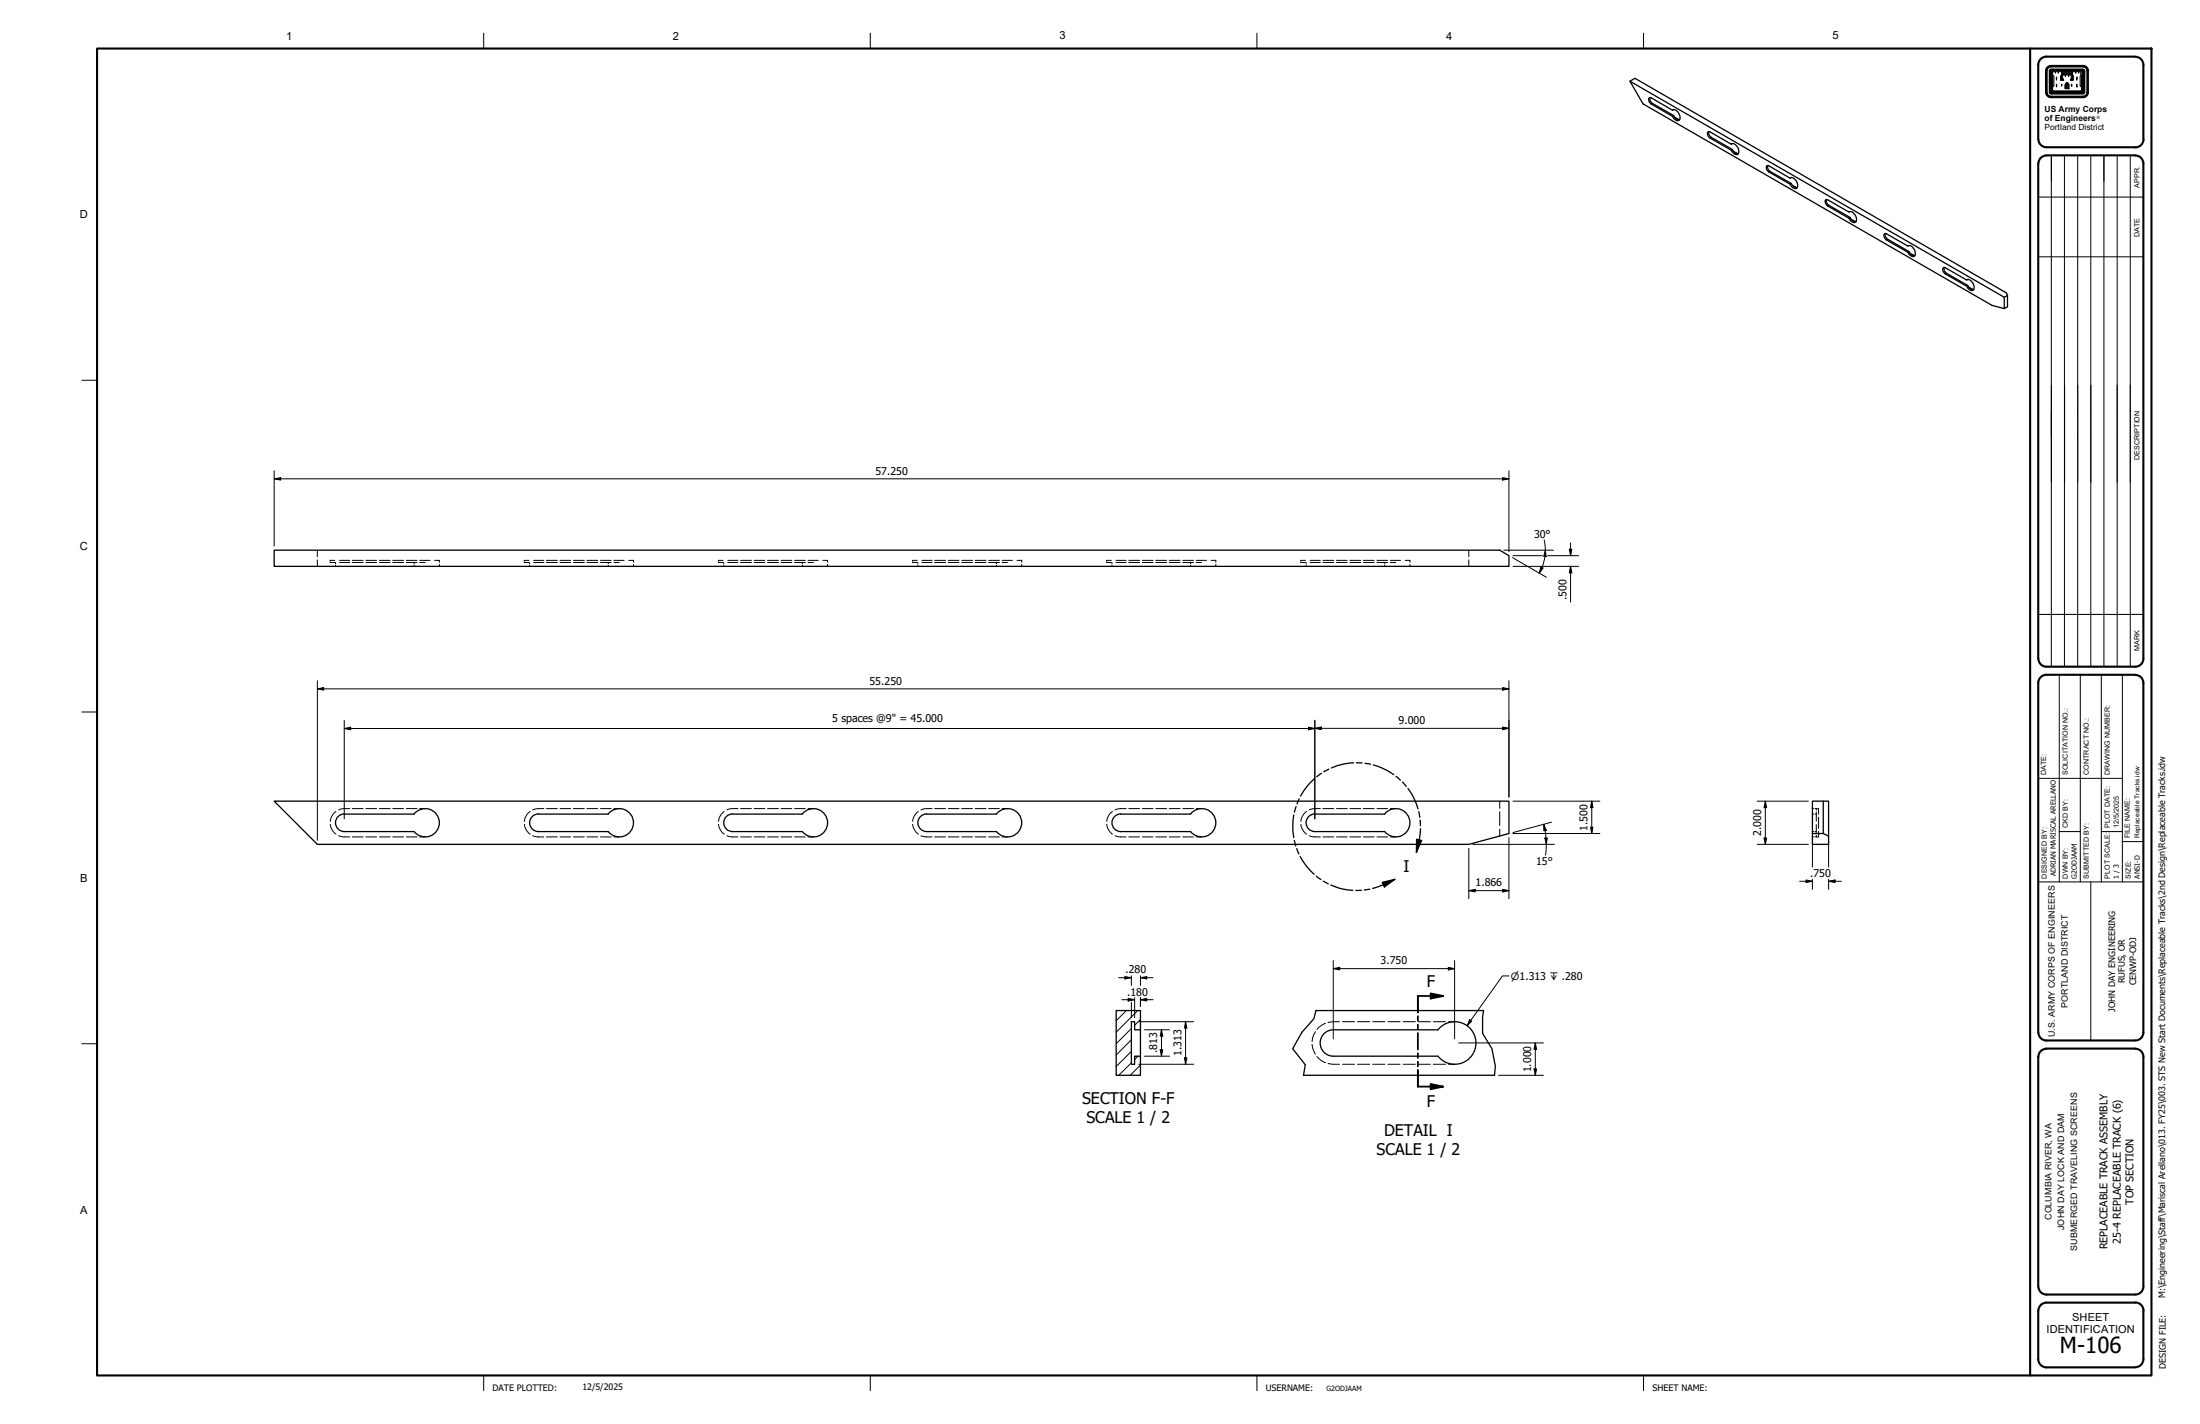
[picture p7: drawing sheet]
<svg xmlns="http://www.w3.org/2000/svg" width="864mm" height="559mm" viewBox="0 0 864 559" stroke-linecap="round" stroke-linejoin="round" font-family="sans-serif">
<!-- layer: Hatch (ANSI) -->
<path d="M442.2 396.6l-4.1 4M446.6 396.6l-8.5 8.5M444.1 417.1l-4.9 4.9M444.1 412.6l-6 5.9M444.1 408.1l-6 5.9M444.1 403.6l-6 6M446.7 414.5l-1.3 1.3M447.7 418l-4 4M447.7 400l-2.3 2.3" fill="none" stroke="#000" stroke-width=".39"/>
<!-- layer: Hidden (ANSI) -->
<g fill="none" stroke="#000" stroke-width=".39">
<path d="M124.6 215.9v2.5M124.6 219.7v2.5M131.4 219.9h-1.8v.3M133.3 219.9h4M138.3 219.9h4.3M143.6 219.9h4.2M148.9 219.9h4.3M154.2 219.9h4.2M159.5 219.9h4.2M164.8 219.9h4M170.6 219.9h1.9v.8M207.6 219.9h-1.8v.3"/>
<path d="M209.5 219.9h4M214.5 219.9h4.3M219.8 219.9h4.2M225.1 219.9h4.3M230.4 219.9h4.2M235.7 219.9h4.2M241 219.9h4M246.8 219.9h1.9v.8M283.8 219.9h-1.8v.3M285.7 219.9h4M290.7 219.9h4.3M296 219.9h4.2"/>
<path d="M301.3 219.9h4.3M306.6 219.9h4.2M311.9 219.9h4.2M317.2 219.9h4M323 219.9h1.9v.8M360 219.9h-1.8v.3M361.9 219.9h4M366.9 219.9h4.3M372.2 219.9h4.2M377.5 219.9h4.3M382.8 219.9h4.2M388.1 219.9h4.2"/>
<path d="M393.4 219.9h4M399.2 219.9h1.9v.8M436.2 219.9h-1.8v.3M438.1 219.9h4M443.1 219.9h4.3M448.4 219.9h4.2M453.7 219.9h4.3M459 219.9h4.2M464.3 219.9h4.2M469.6 219.9h4M475.4 219.9h1.9v.8M512.4 219.9h-1.8v.3"/>
<path d="M514.3 219.9h4M519.3 219.9h4.3M524.6 219.9h4.2M529.9 219.9h4.3M535.2 219.9h4.2M540.5 219.9h4.2M545.8 219.9h4M551.6 219.9h1.9v.8M576.6 215.9v2.5M576.6 219.7v2.5M129.6 220.5v.2h1.8M131.7 220.7v.5"/>
<path d="M131.7 221.7v.5M133.3 220.7h4M138.3 220.7h4.3M143.6 220.7h4.2M148.9 220.7h4.3M154.2 220.7h4.2M159.5 220.7h4.2M162.6 220.7v.5M162.6 221.7v.5M164.8 220.7h2.1M172.5 221.5v.7M205.8 220.5v.2h1.8"/>
<path d="M207.9 220.7v.5M207.9 221.7v.5M209.5 220.7h4M214.5 220.7h4.3M219.8 220.7h4.2M225.1 220.7h4.3M230.4 220.7h4.2M235.7 220.7h4.2M238.8 220.7v.5M238.8 221.7v.5M241 220.7h2.1M248.7 221.5v.7"/>
<path d="M282 220.5v.2h1.8M284.1 220.7v.5M284.1 221.7v.5M285.7 220.7h4M290.7 220.7h4.3M296 220.7h4.2M301.3 220.7h4.3M306.6 220.7h4.2M311.9 220.7h4.2M315 220.7v.5M315 221.7v.5M317.2 220.7h2.1"/>
<path d="M324.9 221.5v.7M358.2 220.5v.2h1.8M360.3 220.7v.5M360.3 221.7v.5M361.9 220.7h4M366.9 220.7h4.3M372.2 220.7h4.2M377.5 220.7h4.3M382.8 220.7h4.2M388.1 220.7h4.2M391.2 220.7v.5M391.2 221.7v.5"/>
<path d="M393.4 220.7h2.1M401.1 221.5v.7M434.4 220.5v.2h1.8M436.5 220.7v.5M436.5 221.7v.5M438.1 220.7h4M443.1 220.7h4.3M448.4 220.7h4.2M453.7 220.7h4.3M459 220.7h4.2M464.3 220.7h4.2M467.4 220.7v.5"/>
<path d="M467.4 221.7v.5M469.6 220.7h2.1M477.3 221.5v.7M510.6 220.5v.2h1.8M512.7 220.7v.5M512.7 221.7v.5M514.3 220.7h4M519.3 220.7h4.3M524.6 220.7h4.2M529.9 220.7h4.3M535.2 220.7h4.2M540.5 220.7h4.2"/>
<path d="M543.6 220.7v.5M543.6 221.7v.5M545.8 220.7h2.1M553.5 221.5v.7M131.9 318.4l-1.5 1.7-.7 2.2M137.3 317.3a7.8 7.8 0 0 0-4.4 .5M138.3 317.3h4.3M143.6 317.3h4.2M148.9 317.3h4.3M154.2 317.3h4.2M159.5 317.3h4.2M164.8 317.3h2.1"/>
<path d="M208.1 318.4l-1.5 1.7-.7 2.2M213.5 317.3a7.8 7.8 0 0 0-4.4 .5M214.5 317.3h4.3M219.8 317.3h4.2M225.1 317.3h4.3M230.4 317.3h4.2M235.7 317.3h4.2M241 317.3h2.1M284.3 318.4l-1.5 1.7-.7 2.2M289.7 317.3a7.8 7.8 0 0 0-4.4 .5M290.7 317.3h4.3M296 317.3h4.2"/>
<path d="M301.3 317.3h4.3M306.6 317.3h4.2M311.9 317.3h4.2M317.2 317.3h2.1M360.5 318.4l-1.5 1.7-.7 2.2M365.9 317.3a7.8 7.8 0 0 0-4.4 .5M366.9 317.3h4.3M372.2 317.3h4.2M377.5 317.3h4.3M382.8 317.3h4.2M388.1 317.3h4.2M393.4 317.3h2.1"/>
<path d="M436.7 318.4l-1.5 1.7-.7 2.2M442.1 317.3a7.8 7.8 0 0 0-4.4 .5M443.1 317.3h4.3M448.4 317.3h4.2M453.7 317.3h4.3M459 317.3h4.2M464.3 317.3h4.2M469.6 317.3h2.1M512.9 318.4l-1.5 1.7-.7 2.2M518.3 317.3a7.8 7.8 0 0 0-4.4 .5M519.3 317.3h4.3M524.6 317.3h4.2"/>
<path d="M529.9 317.3h4.3M535.2 317.3h4.2M540.5 317.3h4.2M545.8 317.3h2.1M588.7 314.4v2.8M588.7 318.5v5.5M711.5 317.3h.5M711.5 319.5h.5M712.5 317.3h.8M712.5 319.5h.5M713 317.3v.7M713 318.7v3.5"/>
<path d="M713.5 317.3h.4v2.2M129.7 323.5l.7 2.1 1.5 1.7M132.9 328l1.4 .4h3M138.3 328.4h4.3M143.6 328.4h4.2M148.9 328.4h4.3M154.2 328.4h4.2M159.5 328.4h4.2M164.8 328.4h2.1M205.9 323.5l.7 2.1 1.5 1.7M209.1 328l1.4 .4h3M214.5 328.4h4.3"/>
<path d="M219.8 328.4h4.2M225.1 328.4h4.3M230.4 328.4h4.2M235.7 328.4h4.2M241 328.4h2.1M282.1 323.5l.7 2.1 1.5 1.7M285.3 328l1.4 .4h3M290.7 328.4h4.3M296 328.4h4.2M301.3 328.4h4.3M306.6 328.4h4.2M311.9 328.4h4.2"/>
<path d="M317.2 328.4h2.1M358.3 323.5l.7 2.1 1.5 1.7M361.5 328l1.4 .4h3M366.9 328.4h4.3M372.2 328.4h4.2M377.5 328.4h4.3M382.8 328.4h4.2M388.1 328.4h4.2M393.4 328.4h2.1M434.5 323.5l.7 2.1 1.5 1.7M437.7 328l1.4 .4h3M443.1 328.4h4.3"/>
<path d="M448.4 328.4h4.2M453.7 328.4h4.3M459 328.4h4.2M464.3 328.4h4.2M469.6 328.4h2.1M510.7 323.5l.7 2.1 1.5 1.7M513.9 328l1.4 .4h3M519.3 328.4h4.3M524.6 328.4h4.2M529.9 328.4h4.3M535.2 328.4h4.2M540.5 328.4h4.2"/>
<path d="M545.8 328.4h2.1M588.7 325.4v2.7M711.5 328.4h.5M711.5 326.3h.5M712.5 328.4h.8M712.5 326.3h.5M713 323.6v3.4M713 327.7v.7M713.9 326.2v2.2h-.4M713.9 320.7v4.4M515 409.8l.6 2.5 .8 1.4M516.4 404.8l-.8 1.4-.6 2.5"/>
<path d="M517 414.6a7.4 7.4 0 0 0 3.3 2.4M520.3 401.6a7.4 7.4 0 0 0-3.3 2.4M521.3 417.3l4.5 .3M525.8 400.9l-4.5 .4M527 417.6h4.7M527 400.9h4.7M532.9 417.6h4.8M532.9 400.9h4.8M538.9 417.6h4.7M538.9 400.9h4.7M544.8 417.6h4.8M544.8 400.9h4.8"/>
<path d="M550.8 417.6h4.8M550.8 400.9h4.8M556.7 417.6h4.8M556.7 400.9h4.8M562.7 417.6h4.7M562.7 400.9h4.7M568.6 417.6h2.4M568.6 400.9h2.4"/>
</g>
<!-- layer: Visible (ANSI) -->
<g fill="none" stroke="#000" stroke-width=".51">
<path d="M639.8 31.9l2-1.2 145.8 84.2 .4 1.1v4.4l-1.2 .7-4.9-1.3-136.9-79zM639.8 31.9l147 84.7 1.2-.6M647.7 38.3v1.1l.8 1 8.5 4.9M656.5 43.2a2.13 2.13 0 0 1 2.8 2 1.32 1.32 0 0 1-.3 2 1.32 1.32 0 0 1-1.9-.7l-.6-.8M656.8 43.1l-.3 .1-8.3-4.8a.83 .83 0 0 0-1.1 .3 .83 .83 0 0 0 .2 1.1l.9 1 8.3 4.9 .5-.4M657 45.3l1.3 1.6M657.4 46l1.9 .9M670.8 51.6v1.1l.8 1.1 8.4 4.9M679.6 56.6a2.43 2.43 0 0 1 3 2.6 1.23 1.23 0 0 1-.9 1.5 1.23 1.23 0 0 1-1.5-.8l-.6-1M679.9 56.4l-.3 .2-8.3-4.8a.81 .81 0 0 0-1.1 .3 .81 .81 0 0 0 .2 1l.9 1.1 8.3 4.7 .4-.2M680 58.7l1.4 1.5M680.5 59.4l1.9 .9"/>
<path d="M693.9 65l.1 1.3 .6 .8 8.5 4.9M702.7 69.9a2.13 2.13 0 0 1 2.8 1.9 1.24 1.24 0 0 1 .1 1.6 1.24 1.24 0 0 1-1.6 .4l-.7-.6-.6-.9M702.9 69.7l-.2 .2-8.3-4.8a.75 .75 0 0 0-1 .1 .75 .75 0 0 0 0 1l1 1.3 8.3 4.8 .4-.3M703.1 72l1.4 1.5M703.6 72.7l1.9 .9M717 78.3v1.1l.7 1.1 8.5 4.8M725.7 83.2a2.74 2.74 0 0 1 3 3.2 1.11 1.11 0 0 1-.9 1 1.11 1.11 0 0 1-1.2-.6l-.9-1.2M726.1 83.1l-.4 .1-8.2-4.8a.73 .73 0 0 0-1 .1 .73 .73 0 0 0 0 1l1 1.3 8.2 4.8 .5-.3M726.2 85.3l1.4 1.6M726.6 86l2 .9M740.1 91.6v1.1l.8 1.1 8.4 4.9M748.9 96.5a2.66 2.66 0 0 1 2.9 3.3 1.13 1.13 0 0 1-.9 .9 1.13 1.13 0 0 1-1.2-.6l-.8-1.2"/>
<path d="M749.2 96.4l-.3 .1-8.4-4.7a.81 .81 0 0 0-1 .3 .81 .81 0 0 0 .2 1.1l.8 1 8.4 4.7 .4-.2M749.3 98.7l1.3 1.5M749.7 99.4l1.9 .9M763.2 105l.1 1.3 .6 .8 8.5 4.9M772 109.9a2.72 2.72 0 0 1 3 3.2 1.13 1.13 0 0 1-1 1 1.13 1.13 0 0 1-1.2-.7l-.8-1.1M772.2 109.7l-.2 .2-8.3-4.8a.72 .72 0 0 0-1 .1 .72 .72 0 0 0 0 1l1 1.3 8.3 4.8 .4-.3M772.4 112l1.3 1.5M772.9 112.7l1.9 .9M786.8 116.6v4.5M107.6 215.9h481.1l3.6 2.2v4.1h-484.7zM107.6 314.4h484.7v12.7l-15.7 4.2h-452zM211.3 319.5l27.4-.1a5.6 5.6 0 0 1 8.2-.6 5.6 5.6 0 0 1 0 8.1 5.6 5.6 0 0 1-8.2-.6h-27.4"/>
<path d="M211.4 319.4a3.5 3.5 0 0 0-3.5 3.5 3.5 3.5 0 0 0 3.5 3.4M363.7 319.5l27.4-.1a5.6 5.6 0 0 1 8.2-.6 5.6 5.6 0 0 1 0 8.1 5.6 5.6 0 0 1-8.2-.6h-27.4M363.8 319.4a3.5 3.5 0 0 0-3.5 3.5 3.5 3.5 0 0 0 3.5 3.4M516.1 319.5l27.4-.1a5.6 5.6 0 0 1 8.2-.6 5.6 5.6 0 0 1 0 8.1 5.6 5.6 0 0 1-8.2-.6h-27.4M516.2 319.4a3.5 3.5 0 0 0-3.5 3.5 3.5 3.5 0 0 0 3.5 3.4M715.7 314.4h2.1v13.7l-2.1-1zM715.7 314.4h-4.2v12.7M132.7 320.4l1.1-.7 1.4-.3h27.3a5.6 5.6 0 0 1 8.2-.6 5.6 5.6 0 0 1 0 8.1 5.6 5.6 0 0 1-8.1-.6h-27.4a3.5 3.5 0 0 1-3.2-2.1 3.5 3.5 0 0 1 .7-3.8zM285.1 320.4l1.1-.7 1.4-.3h27.3a5.6 5.6 0 0 1 8.2-.6 5.6 5.6 0 0 1 0 8.1 5.6 5.6 0 0 1-8.1-.6h-27.4a3.5 3.5 0 0 1-3.2-2.1 3.5 3.5 0 0 1 .7-3.8zM437.5 320.4l1.1-.7 1.4-.3h27.3a5.6 5.6 0 0 1 8.2-.6 5.6 5.6 0 0 1 0 8.1 5.6 5.6 0 0 1-8.1-.6h-27.4a3.5 3.5 0 0 1-3.2-2.1 3.5 3.5 0 0 1 .7-3.8zM715.7 327.1h-4.2v4.2h6.3v-3.2M438.1 396.6h9.6v7.5h-2.3v-3.2h-1.3v16.7h1.3v-3.1h2.3v7.5h-9.6z"/>
<path d="M516.6 396.6h65.8M447.7 404.1v10.4M520.1 405.3a5.2 5.2 0 0 1 3.3-1.2h41.1a8.4 8.4 0 0 1 12.2-.9 8.4 8.4 0 0 1 0 12.2 8.4 8.4 0 0 1-12.2-.9h-41.1a5.2 5.2 0 0 1-4.9-3.4 5.2 5.2 0 0 1 1.6-5.8zM511.7 422h75"/>
</g>
<!-- layer: Visible Narrow (ANSI) -->
<path d="M648.7 40.6l-.5 .2M658.6 46.7l-.3 .2M671.8 53.9l-.5 .3M681.6 60.1l-.2 .1M694.8 67.2l-.4 .3M704.7 73.4l-.2 .1M717.9 80.6l-.4 .2M727.8 86.7l-.2 .2M741 93.9l-.5 .3M750.9 100l-.3 .2M764.1 107.3l-.4 .2M774 113.3l-.3 .2" fill="none" stroke="#000" stroke-width=".39"/>
<!-- layer: Break Line (ANSI) -->
<path d="M516.6 396.6l-.9 3.2-4.6 5.2-3.7 6.5 5 6.3-.7 4.2M582.4 396.6l-.4 2.6v6.3l3.7 6 1.3 6.9-.3 3.6" fill="none" stroke="#000" stroke-width=".51"/>
<!-- layer: Detail Boundary (ANSI) -->
<g fill="none" stroke="#000" stroke-width=".51">
<path d="M531.4 299.3l-4.9 .7-3.8 1.4M532.4 299.3l2.3 .1M535.8 299.5l2.2 .4M507.9 319.8l-.4 4 .4 4.9M508.8 316.5l-.7 2.2M510 313.4l-.9 2.1M516.1 305.5l-3.1 3.2-2.5 3.7M518.7 303.5l-1.8 1.3M521.7 301.8l-2 1.1M539.1 300.2l3.4 1.2 4.6 2.6M548 304.7l1.7 1.4M550.5 306.9l1.5 1.7"/>
<path d="M552.7 309.4l2.5 4.3 1.4 3.7M556.9 318.5l.4 2.2M508.1 329.8l.5 2.2M509 333l.9 2.1M510.3 336.1l3.1 4.5 2.5 2.5M556.1 329.4l1.9 .4-2 4.7zM557.5 321.8l.1 2.2M557.6 325.2a35.1 35.1 0 0 1-1.6 9.3M516.7 343.8l1.8 1.3M519.4 345.8l2 1M522.4 347.3l4.7 1.6 4 .5M534.4 349.4h-2.2"/>
<path d="M537.7 348.9l-2.1 .3M542.6 346.3l5-1.2-4.2 2.9zM547.6 345.1a36.3 36.3 0 0 1-8.8 3.5"/>
</g>
<g fill="#000">
<path d="M556.1 329.4l1.9 .4-2 4.7z" fill-rule="evenodd"/>
<path d="M542.6 346.3l5-1.2-4.2 2.9z" fill-rule="evenodd"/>
</g>
<!-- layer: Section Line (ANSI) -->
<path d="M556.6 398.8v1.8M561.6 389.8l4.9 1-4.9 1.1zM566.5 390.8h-9.9v6.5M556.6 402.1v1.8M556.6 405.4v6.5M556.6 413.3v1.9M556.6 416.6v1.9M556.6 419.9v6.5h9.9M561.6 425.4l4.9 1-4.9 1z" fill="none" stroke="#000" stroke-width=".7"/>
<g fill="#000">
<path d="M561.6 389.8l4.9 1-4.9 1.1z" fill-rule="evenodd"/>
<path d="M561.6 425.4l4.9 1-4.9 1z" fill-rule="evenodd"/>
</g>
<!-- layer: Castle -->
<g fill="none" stroke="#000" stroke-width=".39">
<path d="M803 36.2l.6 1.5 1.5 .7M803 27.8v8.4M803.1 27.8v8.4M803.1 36.2l.6 1.4 1.4 .6M803.3 27.8v8.9l.9 1.1 .9 .2M803.4 27.8l.1 8.8 .8 1.1 .8 .2M803.6 27.8v8.4l.3 .9 1.2 .6M804.4 27.8v8.4l.2 .5 .5 .2M804.5 27.8v8.4l.6 .6M804.7 27.8v8.4l.4 .4M804.9 27.8v8.4l.2 .2M805.1 27.8v8.5"/>
<path d="M805.1 27.7v.1M805.1 27.6l-.2 .2M805.1 27.4l-.4 .4M805.1 27.2l-.6 .6M805.1 27.1l-.5 .2-.2 .5M805.1 26.3l-.9 .3-.6 1.2M805.1 26.1l-1.2 .5-.5 1.2M805.1 26l-1.3 .5-.5 1.3M805.1 25.8l-1.4 .6-.6 1.4M805.1 25.7l-1.5 .6-.6 1.5M805.2 27.7l12.6 .1M805.2 27.6h12.5l.2 .2"/>
<path d="M805.2 27.4h12.5l.4 .4M805.2 27.2h12.5l.6 .6M805.2 27.1h12.5l.5 .2 .2 .5M805.2 26.3h12.5l1.2 .6 .3 .9M805.2 26.1h12.5l1.2 .5 .5 1.2M805.2 26h12.5l1.3 .5 .5 1.3M805.2 25.8l13 .1 1.2 .9 .3 1M805.2 25.7h13l1.3 1 .3 1.1M805.2 38.2h12.4M805.3 27.8v8.3h12.2v-8.3M805.4 27.8v8.1h11.9v-8.1M805.5 27.7h3.7l-.3 3.6h.9l-.3-.6v-1.6h3.7l-.2 2.2h.8l-.2-3.5h3.7v1.5l-.3 .5v4l.4 .3v1.7h-11.8l.2-6-.3-.5z"/>
<path d="M805.6 29.7v4.2M805.8 28.1h1v.6l.1-.6h1v.6l.1-.6h1.2l-.3 3.5h1.2v-.5l-.4-.2v-1.5h1v.6l.1-.6h1.2v.6l.1-.6h1v1.5l-.4 .7h1.1l-.2-3.5h1.1v.6l.2-.6h1v.6l.1-.6h.8l-.3 5.7 .6 .2v1.7h-11.3v-1.6l.5-.4v-3.9l-.5-.4zM805.8 29.8v4M807.2 33.1l.1 1zM807.2 30.3l.1 1.1zM809.2 29.8v1.3h.3l-.3-.2M809.2 33.1l.2 .7zM809.5 28.1h3.8M809.5 29h3.8M809.5 28.8h3.8M809.5 28.7h3.8M809.5 28.6h3.8"/>
<path d="M809.5 28.3h3.8M809.5 28h3.8M810.6 33.3h1.6v1.5h-1.6zM810.6 33.3a.81 .81 0 0 1 .9-.9 .81 .81 0 0 1 .7 1M810.8 33.3v1.5M811 33.3v1.5M811.1 34.8l.1-1.5 .2-.4 .3 1.9M811.4 32.8l.4 .6v1.4M811.4 32.5l-.6 .8M811.4 32.6l.6 .5v1.7M811.4 32.7l-.4 .6M811.5 33.4l-.1 1.4"/>
<path d="M813.1 33.1l.2 .7zM813.6 29.8v1.3h-.4l.4-.2M815.1 30.3l.2 1.1zM815.1 33.1l.2 1zM817.1 29.8v4M817.2 29.7v4.2M817.8 27.8v8.5h-12.6M817.9 27.8v8.4M817.9 36.2l-.2 .2h-12.5M818.1 27.8l-.2 8.7-12.7 .1M818.2 27.8v8.4M818.3 36.2l-.6 .6h-12.5"/>
<path d="M818.4 27.8v8.4l-.2 .5-.5 .2h-12.5M819.2 27.8v8.4l-.6 1.2-.9 .3h-12.5M819.3 27.8v8.4M819.4 36.2l-.5 1.2-1.2 .5h-12.5M819.5 27.8v8.4l-.2 .9-.7 .7-.9 .2h-12.5M819.7 27.8l-.1 8.9-.9 1.2-1 .3M819.8 27.8v8.4l-.3 1.1-.7 .8-1.1 .3h-12.5"/>
</g>
<!-- layer: 0 -->
<path d="M38.1 19h806.4v520.8h-806.4zM796.9 19v520.8" fill="none" stroke="#000" stroke-width=".83"/>
<!-- layer: G-ANNO-TTLB -->
<g fill="none" stroke="#000" stroke-width=".39">
<path d="M189.9 13v6M341.6 13v6M493.4 13v6M645.2 13v6M805.2 61v10.1M825.9 61v10.1M32.1 149.2h6M805.2 151.1v20.3M810.5 151.1v38.1M815.6 151.1v38.1M820.7 151.1v38.1M831.1 151.1v38.1"/>
<path d="M836.2 151.1v38.1M805.2 161.3v27.9M32.1 279.4h6M808.4 264.8v81.3M816.6 264.8v81.3M824.9 264.8v81.3M833.1 264.8v81.3M808.4 326.3h8.2M824.9 326.3h8.2M833.1 330.3h8.3M799.9 346.1h41.7M820.7 346.1v62.2"/>
<path d="M32.1 409.6h6M189.9 539.8v5.9M341.6 539.8v5.9M493.4 539.8v5.9M645.2 539.8v5.9"/>
</g>
<g fill="none" stroke="#000" stroke-width=".83">
<path d="M803.3 22.2h34.9M803.3 22.2a3.2 3.2 0 0 0-3.2 3.2v29.2M838.2 22.3a3.1 3.1 0 0 1 3.2 3.1v29.2M800.2 54.6a3.1 3.1 0 0 0 3.1 3.2M841.4 54.6a3.2 3.2 0 0 1-3.2 3.2h-34.9M800.1 64.1v194.3M803.3 61h34.9M803.3 61a3.1 3.1 0 0 0-3.1 3.2M838.2 61a3.1 3.1 0 0 1 3.2 3.2v194.2a3.1 3.1 0 0 1-3.2 3.2h-34.9M800.2 258.5a3.1 3.1 0 0 0 3.1 3.1M803.3 264.8h34.9M803.3 264.8a3.2 3.2 0 0 0-3.2 3.2v137.1"/>
<path d="M838.2 264.9a3.1 3.1 0 0 1 3.2 3.1v137.1M800.1 414.7v90.1M800.2 405.2a3.1 3.1 0 0 0 3.1 3.1M803.3 411.5h34.9M803.3 411.5a3.1 3.1 0 0 0-3.1 3.2M838.2 411.5a3.1 3.1 0 0 1 3.2 3.2M841.4 405.2a3.1 3.1 0 0 1-3.2 3.1h-34.9M841.4 414.7v90.2a3.1 3.1 0 0 1-3.2 3.1h-34.9M800.1 514.3v19.1a3.2 3.2 0 0 0 3.2 3.2M800.2 504.9a3.1 3.1 0 0 0 3.1 3.1M803.3 511.2h34.9M803.3 511.2a3.1 3.1 0 0 0-3.1 3.1"/>
<path d="M838.2 511.1a3.1 3.1 0 0 1 3.2 3.2v19.1a3.1 3.1 0 0 1-3.2 3.1M803.3 536.6h34.9"/>
</g>
<!-- layer: G-ANNO-TTBL -->
<path d="M800.1 77.3h41.3M805.2 61v200.6M810.4 61v200.6M815.6 61v200.6M820.7 61v200.6M825.9 61v200.6M831.1 61v200.6M836.2 61v200.6M799.9 100.8h41.3M799.9 241.1h41.3M800.1 305.4h33" fill="none" stroke="#000" stroke-width=".39"/>
<!-- layer: Dimension (ANSI) -->
<g fill="none" stroke="#000" stroke-width=".39">
<path d="M107.6 187.9l2.6-.4v.9zM107.6 187.9h484.7M107.6 184.7v29.6M589.9 187.5l2.4 .4-2.4 .5zM592.3 184.7v31.8M590.3 215.9h19.5M593.7 218.8l13.3 7.7M593.9 218.1h11.6M606.1 211.9l.5 3.4-.2 3.1-.9 3.7-1.3 2.8M606.6 215.9l.3 2.5h-.9zM607.5 218.1h12.2M616 215.5h1l-.5 2.6z"/>
<path d="M616.5 213v5.1M593.9 222.2h25.8M604.9 222.4l.9 .5-1.6 2zM616.5 222.2l.5 2.6h-1zM616.5 222.2v14.1M124.6 270.3l2.5-.5v1zM124.6 270.3h467.7M124.6 267.1v62.7M589.9 269.8l2.4 .5-2.4 .5zM592.3 267.1v45.7M135.1 285.9l2.6-.5v1zM135.1 285.9h381"/>
<path d="M135.1 282.7v38.6M513.7 285.4l2.4 .5-2.4 .5zM516.1 285.8l2.6-.5v1zM516.1 285.8h76.2M516.1 282.6v38.7M589.9 285.3l2.4 .5-2.4 .5zM593.9 314.4h34.1M624.8 314.4l.5 2.5h-1zM624.8 314.4v12.7M689.8 314.4h20.1M693 314.4l.5 2.5h-1zM693 314.4v16.9"/>
<path d="M576.6 332.9v19.8M578.2 331.3h32M592.3 328.7v24M593.9 327.1h34.1M606 323.5l1 2.3-1 .2zM606 323.5l.9 5.4M606.4 328.9l1-.1-.4 2.5zM606.9 328.9l.1 2.4M607 331.4l-.3 4.1M609 322.6l-15.1 4.1M624.3 324.6h1l-.5 2.5zM689.8 331.3h20.1"/>
<path d="M692.5 328.9h1l-.5 2.4zM711.5 328.7v11.5M717.8 329.7v10.5M576.6 349.5l2.5-.5v1zM576.6 349.5h15.7M589.9 349l2.4 .5-2.4 .5zM706.4 345.8h5.1M709 345.3l2.5 .5-2.5 .5zM711.5 345.1v3.9M717.8 345.8l2.5-.5v1zM717.8 345.8h5M717.8 345.1v3.9"/>
<path d="M523.4 376.9v30.8M568.5 379.6l2.5 .5-2.5 .5zM571 376.9v30.8M439.1 383.7h5M440.4 392.3h5M441.6 383.2l2.5 .5-2.5 .5zM442.8 391.8l2.6 .5-2.6 .5zM444.1 382.9v3.8M444.1 393.3v6.1M445.4 391.5v7.9M447.7 392.3l2.5-.5v1zM447.7 383.7l2.5-.5v1z"/>
<path d="M447.7 392.3h4.9M447.7 382.9v3.8M447.7 391.5v3.5M447.7 383.7h4.9M523.4 380.1l2.5-.5v1zM523.4 380.1h47.6M447 400.9h21.6M447 417.6h21.6M449.3 404.1h9.8M449.3 414.5h9.8M455.4 411.9h1l-.5 2.6zM455.9 404.1l.5 2.5h-1z"/>
<path d="M455.9 404.1v10.4M464.9 415.1h1l-.5 2.5zM465.4 400.9l.5 2.5h-1zM465.4 400.9v16.7M572.6 409.3h33.3M602.2 419.5h1l-.5 2.5zM602.7 409.3l.5 2.5h-1zM602.7 409.3v12.7M588.3 422h17.6"/>
</g>
<g fill="#000">
<path d="M107.6 187.9l2.6-.4v.9z" fill-rule="evenodd"/>
<path d="M589.9 187.5l2.4 .4-2.4 .5z" fill-rule="evenodd"/>
<path d="M606.6 215.9l.3 2.5h-.9z" fill-rule="evenodd"/>
<path d="M616 215.5h1l-.5 2.6z" fill-rule="evenodd"/>
<path d="M604.9 222.4l.9 .5-1.6 2z" fill-rule="evenodd"/>
<path d="M616.5 222.2l.5 2.6h-1z" fill-rule="evenodd"/>
<path d="M124.6 270.3l2.5-.5v1z" fill-rule="evenodd"/>
<path d="M589.9 269.8l2.4 .5-2.4 .5z" fill-rule="evenodd"/>
<path d="M135.1 285.9l2.6-.5v1z" fill-rule="evenodd"/>
<path d="M513.7 285.4l2.4 .5-2.4 .5z" fill-rule="evenodd"/>
<path d="M516.1 285.8l2.6-.5v1z" fill-rule="evenodd"/>
<path d="M589.9 285.3l2.4 .5-2.4 .5z" fill-rule="evenodd"/>
<path d="M624.8 314.4l.5 2.5h-1z" fill-rule="evenodd"/>
<path d="M693 314.4l.5 2.5h-1z" fill-rule="evenodd"/>
<path d="M606.4 328.9l1-.1-.4 2.5z" fill-rule="evenodd"/>
<path d="M606 323.5l1 2.3-1 .2z" fill-rule="evenodd"/>
<path d="M624.3 324.6h1l-.5 2.5z" fill-rule="evenodd"/>
<path d="M692.5 328.9h1l-.5 2.4z" fill-rule="evenodd"/>
<path d="M576.6 349.5l2.5-.5v1z" fill-rule="evenodd"/>
<path d="M589.9 349l2.4 .5-2.4 .5z" fill-rule="evenodd"/>
<path d="M709 345.3l2.5 .5-2.5 .5z" fill-rule="evenodd"/>
<path d="M717.8 345.8l2.5-.5v1z" fill-rule="evenodd"/>
<path d="M523.4 380.1l2.5-.5v1z" fill-rule="evenodd"/>
<path d="M441.6 383.2l2.5 .5-2.5 .5z" fill-rule="evenodd"/>
<path d="M442.8 391.8l2.6 .5-2.6 .5z" fill-rule="evenodd"/>
<path d="M447.7 392.3l2.5-.5v1z" fill-rule="evenodd"/>
<path d="M447.7 383.7l2.5-.5v1z" fill-rule="evenodd"/>
<path d="M568.5 379.6l2.5 .5-2.5 .5z" fill-rule="evenodd"/>
<path d="M455.4 411.9h1l-.5 2.6z" fill-rule="evenodd"/>
<path d="M455.9 404.1l.5 2.5h-1z" fill-rule="evenodd"/>
<path d="M464.9 415.1h1l-.5 2.5z" fill-rule="evenodd"/>
<path d="M465.4 400.9l.5 2.5h-1z" fill-rule="evenodd"/>
<path d="M602.2 419.5h1l-.5 2.5z" fill-rule="evenodd"/>
<path d="M602.7 409.3l.5 2.5h-1z" fill-rule="evenodd"/>
</g>
<!-- layer: Symbol (ANSI) -->
<path d="M592.3 383h-2.5l-13.9 19.5M576.9 400.2l.8 .5-1.8 1.8z" fill="none" stroke="#000" stroke-width=".39"/>
<path d="M576.9 400.2l.8 .5-1.8 1.8z" fill-rule="evenodd" fill="#000"/>
<text font-size="8.7" x="808.6" y="531.1">M-106</text>
<g font-size="6.3">
<text x="551" y="342.3">I</text>
<text x="560.1" y="387.3">F</text>
<text x="424.8" y="433.1">SECTION F-F</text>
<text x="560.1" y="434.5">F</text>
<text x="426.5" y="440.7">SCALE 1 / 2</text>
<text x="543.3" y="445.8">DETAIL I</text>
<text x="540.4" y="453.4">SCALE 1 / 2</text>
</g>
<g font-size="4.4">
<text x="112.3" y="15.6">1</text>
<text x="264.1" y="15.6">2</text>
<text x="415.9" y="15.5">3</text>
<text x="567.6" y="15.6">4</text>
<text x="719.4" y="15.5">5</text>
<text x="31.4" y="85.7">D</text>
<text x="31.4" y="215.9">C</text>
<text x="31.5" y="346.1">B</text>
<text x="31.5" y="476.2">A</text>
</g>
<g font-size="4.3">
<text x="813.4" y="518.3">SHEET</text>
<text x="803.4" y="523">IDENTIFICATION</text>
</g>
<g font-size="4.2">
<text x="343.7" y="186.2">57.250</text>
<text x="602.2" y="211">30°</text>
<text x="614.9" y="235.5" transform="rotate(-90 614.9 235.5)">.500</text>
<text x="341.3" y="268.7">55.250</text>
<text x="326.7" y="283.5">5 spaces @9&quot; = 45.000</text>
<text x="549" y="284.2">9.000</text>
<text x="623.1" y="325.9" transform="rotate(-90 623.1 325.9)">1.500</text>
<text x="691.3" y="328.1" transform="rotate(-90 691.3 328.1)">2.000</text>
<text x="603" y="339.4">15°</text>
<text x="579.2" y="347.8">1.866</text>
<text x="710.6" y="344.2">.750</text>
<text x="441.8" y="382">.280</text>
<text x="542" y="378.5">3.750</text>
<text x="442.5" y="390.7">.180</text>
<text x="454.3" y="413.3" transform="rotate(-90 454.3 413.3)">.813</text>
<text x="463.7" y="414.5" transform="rotate(-90 463.7 414.5)">1.313</text>
<text x="601" y="420.8" transform="rotate(-90 601 420.8)">1.000</text>
<text x="837.5" y="472.8" transform="rotate(-90 837.5 472.8)">TOP SECTION</text>
<text x="827.3" y="490.3" transform="rotate(-90 827.3 490.3)">REPLACEABLE TRACK ASSEMBLY</text>
<text x="832.5" y="488" transform="rotate(-90 832.5 488)">25-4 REPLACEABLE TRACK (6)</text>
</g>
<text font-size="3.9" x="593.1" y="384.5">⌀1.313 ↧ .280</text>
<g font-size="3.5">
<text x="834.1" y="385.8" transform="rotate(-90 834.1 385.8)">RUFUS, OR</text>
<text x="838.5" y="386.7" transform="rotate(-90 838.5 386.7)">CENWP-ODJ</text>
<text x="811.7" y="395.5" transform="rotate(-90 811.7 395.5)">PORTLAND DISTRICT</text>
<text x="830.3" y="397" transform="rotate(-90 830.3 397)">JOHN DAY ENGINEERING</text>
<text x="806.6" y="407" transform="rotate(-90 806.6 407)">U.S. ARMY CORPS OF ENGINEERS</text>
<text x="805.2" y="478.8" transform="rotate(-90 805.2 478.8)">COLUMBIA RIVER, WA</text>
<text x="810.3" y="482.7" transform="rotate(-90 810.3 482.7)">JOHN DAY LOCK AND DAM</text>
<text x="815.4" y="490.8" transform="rotate(-90 815.4 490.8)">SUBMERGED TRAVELING SCREENS</text>
<text x="849.9" y="509.5" transform="rotate(-90 849.9 509.5)">M:\Engineering\Staff\Mariscal Arellano\013. FY25\003. STS New Start Documents\Replaceable Tracks\2nd Design\Replaceable Tracks.idw</text>
<text x="850.2" y="537.2" transform="rotate(-90 850.2 537.2)">DESIGN FILE:</text>
<text x="193.4" y="545.8">DATE PLOTTED:</text>
<text x="228.6" y="545.6">12/5/2025</text>
<text x="496.9" y="545.8">USERNAME:</text>
<text x="648.7" y="546">SHEET NAME:</text>
</g>
<g font-size="3.3">
<text x="802.6" y="44">US Army Corps</text>
<text x="802.6" y="47.6">of Engineers</text>
<text x="802.6" y="51.1">Portland District</text>
</g>
<g font-size="2.8">
<text x="839.8" y="73.7" transform="rotate(-90 839.8 73.7)">APPR.</text>
<text x="839.8" y="93" transform="rotate(-90 839.8 93)">DATE</text>
<text x="839.8" y="180.5" transform="rotate(-90 839.8 180.5)">DESCRIPTION</text>
<text x="839.8" y="255.3" transform="rotate(-90 839.8 255.3)">MARK</text>
<text x="803.2" y="304.2" transform="rotate(-90 803.2 304.2)">DATE:</text>
<text x="811.7" y="304.2" transform="rotate(-90 811.7 304.2)">SOLICITATION NO.:</text>
<text x="820" y="304.2" transform="rotate(-90 820 304.2)">CONTRACT NO.:</text>
<text x="828.2" y="304.2" transform="rotate(-90 828.2 304.2)">DRAWING NUMBER:</text>
<text x="811.7" y="325" transform="rotate(-90 811.7 325)">CKD BY:</text>
<text x="828.2" y="325" transform="rotate(-90 828.2 325)">PLOT DATE:</text>
<text x="831.7" y="325" transform="rotate(-90 831.7 325)">12/5/2025</text>
<text x="836.1" y="329" transform="rotate(-90 836.1 329)">FILE NAME:</text>
<text x="803.5" y="344.8" transform="rotate(-90 803.5 344.8)">DESIGNED BY:</text>
<text x="807" y="343.9" transform="rotate(-90 807 343.9)">ADRIAN MARISCAL ARELLANO</text>
<text x="811.7" y="344.8" transform="rotate(-90 811.7 344.8)">DWN BY:</text>
<text x="815.2" y="344.8" transform="rotate(-90 815.2 344.8)">G2ODJAAM</text>
<text x="820" y="344.8" transform="rotate(-90 820 344.8)">SUBMITTED BY:</text>
<text x="828.2" y="344.8" transform="rotate(-90 828.2 344.8)">PLOT SCALE:</text>
<text x="831.7" y="344.8" transform="rotate(-90 831.7 344.8)">1 / 3</text>
<text x="836.5" y="344.8" transform="rotate(-90 836.5 344.8)">SIZE:</text>
<text x="840" y="344.8" transform="rotate(-90 840 344.8)">ANSI-D</text>
<text x="520.7" y="545.8">G2ODJAAM</text>
</g>
<text font-size="2.6" x="839.8" y="329" transform="rotate(-90 839.8 329)">Replaceable Tracks.idw</text>
<text font-size="1.7" x="823.2" y="46.5">®</text>
</svg>
